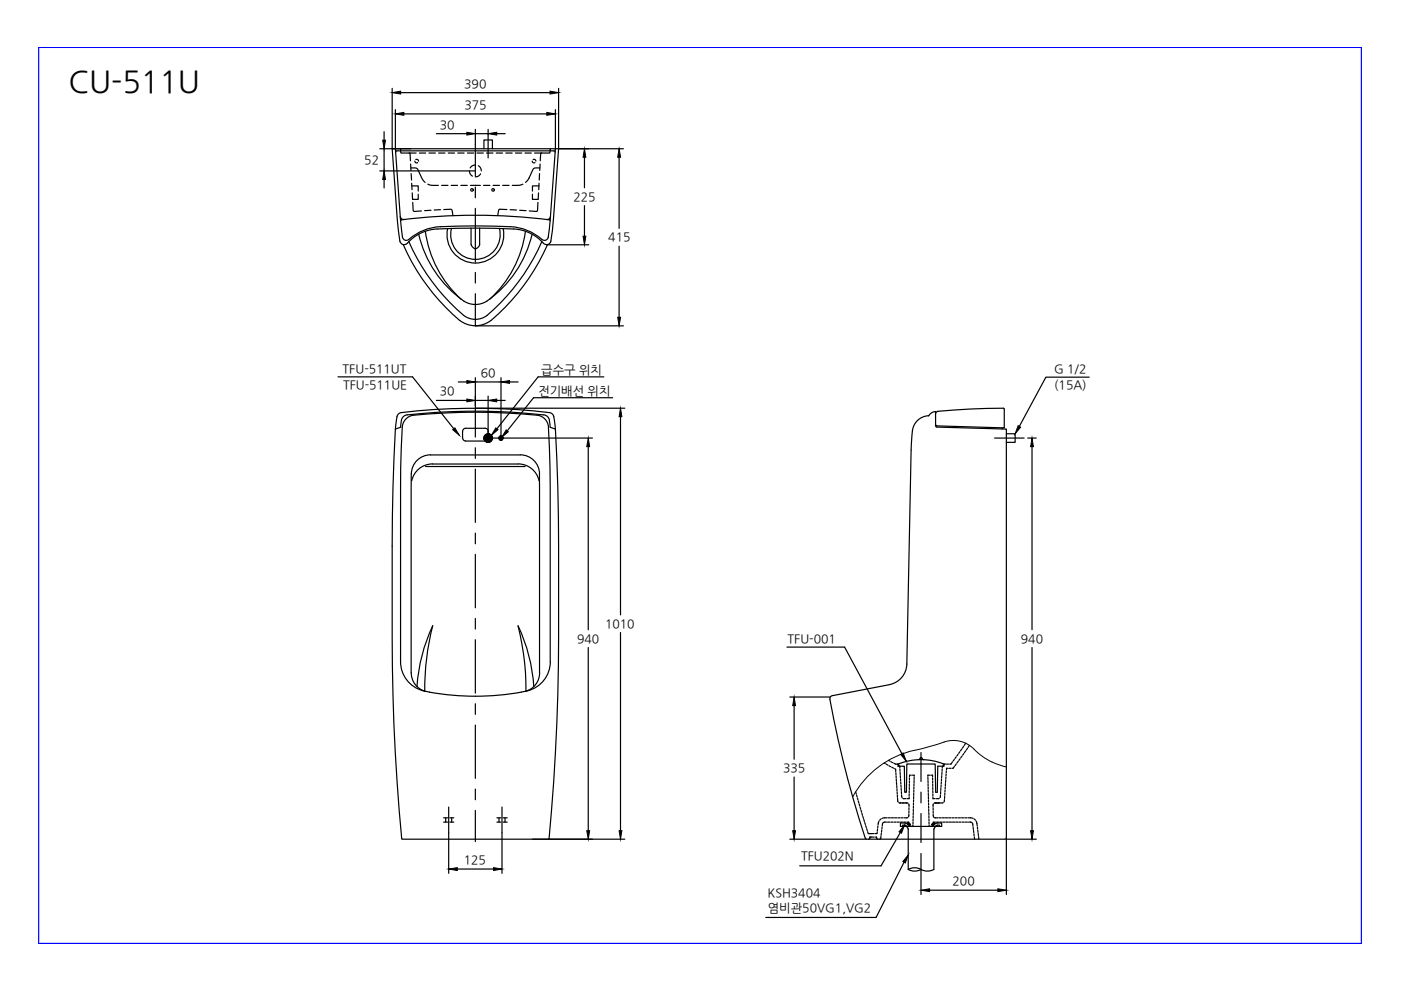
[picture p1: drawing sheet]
<svg xmlns="http://www.w3.org/2000/svg" width="297mm" height="210mm" viewBox="0 0 297 210" stroke-linecap="round" stroke-linejoin="round" font-family="sans-serif">
<!-- layer: 0 -->
<g fill="none" stroke="#000" stroke-width=".25">
<path d="M83.1 18.7v12.8M84.9 19.6h31.7M118.4 18.7v12.8h13.8M80.5 31.5h36.2M80.5 36.2h20.3M81.4 27.9v1.8M81.4 31.5v4.7M81.4 38.1v1.8M83.8 23.2v8.3h-.7l1.1 15 .6 4.6M84.1 32h33.3l.3 .3M84.2 32l-.3 .3M85.6 24.2h30.3"/>
<path d="M86.7 32.4h1.5M87 34.1l-.1-1.7h-1.8l-.2-.9h-1.1l1.1 15 .4 3.8M87.1 34.8v1.3M87.1 35.6h1.2l.3 .4a5.2 5.2 0 0 0 1.5 2.7M87.2 36.8l.1 1.4M87.3 38.9l.1 1.3M87.3 39.4h1.4v1.1M88 34.2l.1 .3h.4M88.1 33.8h.4l.2 .4M88.9 32.4h1.4M90.7 39.1a3.8 3.8 0 0 0 2.2 .2M90.9 32.4h1.4"/>
<path d="M92.5 28.3h6.5M93 32.4h1.3M93.6 39.3h1.4M95 32.4h1.4M95.7 39.3h1.3M97.1 32.4h1.3M97.7 39.3h1.4M99.1 32.4h1.3M99.5 36.2l.2 .6 .5 .5M99.7 39.3h2.1M100.8 35l-.7 .1-.4 .5M100.8 27.4v10"/>
<path d="M100.8 39.7v2.2M100.8 28.3h2.7M101.1 32.4h1.4M101.4 35.1l.5 .5 .2 .6M101.9 36.9l-.4 .4-.7 .2M102.5 39.3h1.4M102.6 31.5v-1.8h1.8v1.8M103.2 32.4h1.3M103.5 27.4v6.1M104.5 39.3h1.4M105.2 32.4h1.4M105.3 28.3h1.8"/>
<path d="M106.6 39.3h1.3M107.2 32.4h1.4M109.3 32.4h1.3M110.9 39.1a3.8 3.8 0 0 1-2.3 .2M111.3 32.4h1.4M112.8 34.2l.2 .3h.4M113 33.8h.4l.2 .4M113.3 32.4h1.6M114.3 39.4h-1.4v1.1M114.3 38.9l-.1 1.3M114.4 36.8l-.1 1.4M114.5 35.6h-1.2l-.3 .4a4.9 4.9 0 0 1-1.6 2.7"/>
<path d="M114.5 34.8l-.1 1.3M114.5 34.1l.1-1.7h1.9l.2-.9h1.1l-1.1 15-.5 3.8M117.8 23.2v8.3h.6l-1.1 15-.5 4.6a.91 .91 0 0 1-.7 .7 .91 .91 0 0 1-.9-.2 9 9 0 0 0-6.3-3 118.1 118.1 0 0 0-17.8 .2 9.6 9.6 0 0 0-4.9 2.9l-.5 .2-.5-.2-.4-.6M123.9 33.3v6.5M131.3 33.3v15.1M84.9 45.9l.2 .5 .6 .1M85.1 46.6a123.8 123.8 0 0 1 31.5 .1l.1 .1M85.1 46.6l-.2 .2M85.3 50.3a.81 .81 0 0 0 1.4 .5 10.9 10.9 0 0 1 6.7-2.7 119.3 119.3 0 0 1 16.4 .2 11.8 11.8 0 0 1 5.3 2.6 .81 .81 0 0 0 1.1-.6M85.5 51.9a44 44 0 0 0 12.5 16.4 5.4 5.4 0 0 0 6.1-.4 45 45 0 0 0 12-16M86.7 51.2a42.5 42.5 0 0 0 12.1 16 4.1 4.1 0 0 0 4.5-.3 43.8 43.8 0 0 0 11.6-15.7M87.4 40.9l.1 1.4h1.2v-1.1"/>
<path d="M87.5 42.9l.2 1.9 1.7-.1M88.8 49.6a23.4 23.4 0 0 0 10.2 14.6 4.7 4.7 0 0 0 5.3-1.1 24 24 0 0 0 8.5-13.5M90.2 49a23.8 23.8 0 0 0 7.6 14.5M91.4 44.6l-1.4 .1M93.4 44.5h-1.3M94.1 44.4h1.6l.3 1.3M94.9 48.5a6 6 0 0 0 5.9 7.3 6 6 0 0 0 5.9-7.3M95.7 48.4a5.2 5.2 0 0 0 5.1 6.6 5.2 5.2 0 0 0 5.1-6.6M99.9 48.4v3.5M99.9 51.9a.9 .9 0 0 0 .9 .9 .9 .9 0 0 0 .9-.9M100.8 44.2v11.3M100.8 57.8v2.2"/>
<path d="M101.7 48.4v3.5M107.5 44.4h-1.7l-.3 1.3M108.1 44.5h1.4M110.2 44.6l1.3 .1M111.4 49a23.8 23.8 0 0 1-7.6 14.5M114.1 42.9l-.2 1.9-1.7-.1M114.2 40.9l-.1 1.4h-1.2v-1.1M115.9 51.9h8.9M116.7 45.9l-.2 .5-.6 .1M123.9 43.6v6.5M131.3 52.2v15.1M100.8 62.3v6.8h31.4"/>
<path d="M84.2 88.3l-.4 2.7M85.1 87.5a130.9 130.9 0 0 1 31.7 .1l.6 .7M85.1 87.5a1.09 1.09 0 0 0-.9 .8M86.3 88a132.7 132.7 0 0 1 29 0M86.3 88a1.61 1.61 0 0 0-1.3 1.8l-.1 .8-1.1 .4a847.7 847.7 0 0 0-.3 62.5l.7 12.2 1 12.2h31.2a466 466 0 0 0 2-42.8 678.6 678.6 0 0 0-.6-44.1l-1.1-.4-.2-1.5M90.2 98.9h21.1M91.3 96.5h19M91.3 96.4a4.1 4.1 0 0 0-4.1 4.1v42.2M92.5 84.9h6.5M97.2 81h1.8M98.1 91.4v1.5M98.1 91.4a.62 .62 0 0 1 .6-.6h4.2a.62 .62 0 0 1 .6 .6"/>
<path d="M98.1 92.9a.66 .66 0 0 0 .6 .6h4.2a.62 .62 0 0 0 .6-.6M100.8 80.1v5.9M100.8 86.1v6.6M100.8 94.9v2.3M100.8 99.5v11.3M100.8 86.6h31.7M100.8 84.9h2.7M100.8 81h5.4M103.5 84v9.8M103.5 92.9h22.1M105.3 84.9h1.8M106.2 80.1v13"/>
<path d="M108 81h1.8M110.3 96.4a4.1 4.1 0 0 1 4.1 4.1v42.2M115.3 88a1.37 1.37 0 0 1 1.2 1.1M117.4 88.3l.3 2.7M124.7 94.7v38.8M131.6 88.3v42.1M193.2 95.4l-.9 45.4a4.5 4.5 0 0 1-3.7 4.3M193.4 91.4l-.2 4M198.3 87.2l.1 3.1 .2 .2 14.8 .5v86.7M198.3 87.3a1.84 1.84 0 0 0-1.4 .9 3.6 3.6 0 0 0-3.5 3.2M198.4 90l.2 .3M198.8 87.2l-.2 .1-.2 .4"/>
<path d="M210.9 92.9h6.2M212.5 90.7v.3M212.7 86.6l-6.9 .1-7 .5M212.7 86.6l.2 .1v4l-14.3-.4M213.4 92h1.8v1.8h-1.8M217.9 92.9h1.8M218.8 94.7v38.8M87.3 101.9a4.5 4.5 0 0 1 4.4-3.5h18.2a4.5 4.5 0 0 1 4.4 3.5M100.8 113v2.3M100.8 117.5v11.4M100.8 131.1v2.3M100.8 135.6v11.4"/>
<path d="M124.7 137.3v38.8M131.6 134.1v42M218.8 137.3v38.8M87.2 142.7a4.1 4.1 0 0 0 2.9 3.9M88.4 145.6a35.9 35.9 0 0 1 3.3-12.9 54.7 54.7 0 0 0-1.6 13.8M91.1 146.8a55.4 55.4 0 0 0 19.4 0M91.1 146.7a6.6 6.6 0 0 1-6.2-6.4v-41l.4-8.7a2.7 2.7 0 0 1 2.4-2.6 129.7 129.7 0 0 1 26.7 .1 2.67 2.67 0 0 1 1.9 2.5l.4 13v36.7a6.5 6.5 0 0 1-6.2 6.4M100.8 149.2v2.3M100.8 153.7v11.3M113.2 145.6a35.5 35.5 0 0 0-3.4-12.9l1.2 5.9a50.3 50.3 0 0 1 .5 8M114.4 142.7a4.1 4.1 0 0 1-2.9 3.9M167.5 147.8h8.6"/>
<path d="M168.4 149.6v11.4M176 148.3a208 208 0 0 0 7.6 29.6h.1M176.5 147.5a.73 .73 0 0 0-.5 .8M188.6 145.2l-12.1 2.3M195.3 159.6v6.1M94.1 174.3h.8M94.1 173.4h.8M94.5 173.4v.9M95.1 171.1v14.1M95.4 174.3h.8M95.4 173.4h.8M95.8 173.4v.9"/>
<path d="M100.8 167.3v2.3M100.8 171.8v6.6M105.4 174.3h.8M105.4 173.4h.8M105.8 173.4v.9M106.4 171.1v14.1M106.7 174.3h.8M106.7 173.4h.8M107.1 173.4v.9M112.9 177.9h19.6M167.5 177.9h16M168.4 164.7v11.4"/>
<path d="M183.7 177.9h29.4M194.7 161.1l.2-.1a.41 .41 0 0 1 .4-.4 .41 .41 0 0 1 .4 .4l.2 .1M195.3 168v2.2M195.3 172.5v6.1M213.4 177.6l-.3 .3M219.7 177.9h-6.3v11.8M97 184.3h7.6M195.3 181v8.7M197.1 188.7h14.5"/>
<circle cx="100.1" cy="40.3" r=".27"/>
<circle cx="104.5" cy="40.3" r=".27"/>
<circle cx="103.5" cy="92.9" r=".9"/>
</g>
<!-- layer: 5 -->
<path d="M8.2 10.1h280.4v189.9h-280.4z" fill="none" stroke="#00f" stroke-width=".25"/>
<!-- layer: 0 -->
<g fill="#000" stroke="#000" stroke-width=".21">
<path d="M83.1 19.6l1.8-.3v.6zM116.6 19.3l1.8 .3-1.8 .3zM81.1 29.7h.6l-.3 1.8zM81.4 36.2l.3 1.9h-.6zM83.8 24.2l1.8-.4v.6zM99 28l1.8 .3-1.8 .3zM103.5 28.3l1.8-.3v.6zM115.9 23.8l1.9 .4-1.9 .2zM123.9 31.5l.3 1.8h-.6zM131.3 31.5l.3 1.8h-.6zM123.6 50.1h.6l-.3 1.8zM131 67.3h.6l-.3 1.8z"/>
<path d="M99 84.6l1.8 .3-1.8 .3zM99 80.7l1.8 .3-1.8 .3zM103.5 84.9l1.8-.3v.6zM106.2 92.9h.5l-.1 .1zM106.2 81l1.8-.3v.6zM124.7 92.9l.3 1.8h-.6zM131.6 86.6l.3 1.7h-.6zM218.8 92.9l.3 1.8h-.6zM168.4 147.8l.3 1.8h-.6zM124.4 176.1h.6l-.3 1.8zM131.3 176.1h.6l-.3 1.8zM168.1 176.1h.6l-.3 1.8z"/>
<path d="M218.5 176.1h.6l-.3 1.8zM95.1 184.3l1.9-.3v.6zM104.6 184l1.8 .3-1.8 .3zM195.3 188.7l1.8-.3v.6zM211.6 188.4l1.8 .3-1.8 .3z"/>
<path d="M102.6 92.6v.3h.9zM102.6 92.9h.9l-.9 .3zM102.6 93.2l.2 .2 .7-.5z"/>
<path d="M102.8 93.4l.2 .2 .5-.7zM103.5 92.9l-.3 .8-.2-.1zM103.5 92.9l-.3 .8 .3 .1z"/>
<path d="M103 92.2l.5 .7-.3-.9zM103 92.2l.5 .7-.7-.5zM102.8 92.4l-.2 .2 .9 .3z"/>
<path d="M103.5 92.9v.9l.3-.1zM103.5 92.9l.5 .7-.2 .1zM103.5 92.9l.5 .7 .2-.2z"/>
<path d="M103.8 92l-.3 .9 .5-.7zM103.5 92h.3l-.3 .9zM103.2 92l.3 .9v-.9z"/>
<path d="M103.5 92.9l.7 .5 .2-.2zM103.5 92.9h.9v.3z"/>
<path d="M103.5 92.9h.9v-.3zM103.5 92.9l.7-.5 .2 .2zM104 92.2l-.5 .7 .7-.5z"/>
<path d="M105.8 93l.1 .2 .3-.3zM105.9 93.2l.3-.3-.2 .4zM106.2 92.9l-.2 .4h.2z"/>
<path d="M105.9 92.6l-.1 .1 .4 .2zM105.8 92.7l.4 .2h-.4zM105.8 92.9v.1l.4-.1z"/>
<path d="M106.2 92.9v.4h.2zM106.2 92.9l.3 .3-.1 .1zM106.2 92.9l.3 .3 .1-.2z"/>
<path d="M106.2 92.4v.5l.2-.4zM106 92.5l.2-.1v.5zM105.9 92.6l.3 .3-.2-.4z"/>
<path d="M106.2 92.9h.5l-.1-.2zM106.2 92.9l.3-.3 .1 .1zM106.4 92.5l-.2 .4 .3-.3z"/>
</g>
<!-- layer: 1 -->
<g fill="none" stroke="#000" stroke-width=".25">
<path d="M71.7 79.9h15.8l8.7 11M128 79.9h-13.9l-8.7 11M230.9 80h-9.2l-5.6 10.4M129.9 84.3h-16.8l-5.5 7M166.8 137.2h12.3l12.1 22.6M203.1 159.9l-.2 .4M203.5 159.4l-.2 .3M203.9 158.8l-.2 .4M204.3 158.2l-.2 .4M204.4 159.8l-.3 .3M204.8 159.2l-.3 .4M204.8 157.6l-.4 .5"/>
<path d="M205.1 158.6l-.2 .4M205.5 158.1l-.2 .4M181.4 167.9l.1 .4M181.6 168.5l.1 .5M181.8 169.2l.1 .4M182 169.8l.1 .5M182.2 170.5l.1 .4M182.4 171.2l.1 .4M182.5 171.8l.2 .4M182.7 172.4l.2 .5M182.9 173.1l.2 .4M183.1 173.7l.2 .5"/>
<path d="M183.3 174.4l.2 .4M183.5 175l.2 .5M183.8 175.7l.1 .4M183.9 176.3l.2 .4h1.1M184.8 177.5h-.4v.3l-.2 .1M184.9 177.5h.5M185.6 177.5h.3v.3l.2 .1M186 176.5l-.1 .2h-.4M186.1 175.8l-.1 .4M186.1 175.1v.5M186.4 174.1l-.2 .8M186.8 177.3l-.1 .5-.2 .1"/>
<path d="M186.8 173.6l-.3 .3M186.9 176.6l-.1 .5M187 176l-.1 .4M187 175.3v.4M187.5 161.8l.2 .1M187.9 162l.4 .2M188 174.3l-.8 .1-.1 .7M188.1 173.4l-1.1 .1M188.2 174.3h.4M188.3 173.4h.5M188.4 161.2l.3 .2M188.5 162.3l.4 .3"/>
<path d="M188.9 174.3h.4M188.9 161.5l.4 .2M189 173.4h.4M189.1 162.7l.4 .2M189.5 161.8l.4 .2h.5M189.6 174.3h.4M189.7 173.4h.4M189.7 163l.2 .1v.5M189.9 163.9l.1 .4M190 164.5v.5M190 165.2l.1 .5M190.1 165.9v.4"/>
<path d="M190.1 166.6v.4M190.2 167.2v.5M190.2 162h.2v.5h.4v.4M190.2 167.9v.5M190.2 174.3h.5M190.3 168.6v.5M190.3 169.3l.1 .7M190.4 173.4h.4M190.5 162a12.9 12.9 0 0 1 9.5 0v.5h-1.2l-.1 5.5h-.3l-.1-6h-6l-.1 6h-.4l-.1-5.5h-1.2zM190.6 170.2h.5M190.8 163.1v.4M190.8 163.8l.1 .4"/>
<path d="M190.9 164.4v.5M190.9 176.5l-4.1 7.1h-17.2M190.9 174.3h.5M190.9 165.1l.1 .5M191 165.8v.4M191 166.5l.1 .4M191 173.4h.5M191.1 167.2v.4M191.1 167.8v.5M191.1 168.5l.1 .6M191.3 170.2h.5M191.4 169.3h.7"/>
<path d="M191.6 174.3h.4M192 170.2l.5 .1M192.3 174.3h.4v.3M192.5 173.3l-.8 .1M192.7 174.9l-.1 .3h1v-.2M192.7 170.5v.5M192.7 172.6l-.1 .6M192.7 171.9v.5M192.7 171.3v.4M192.8 169v.3h-.5M192.8 167.6v.5M192.8 168.3v.5"/>
<path d="M192.8 166.3v.4M192.8 167v.4M192.8 164.9v.5M192.8 165.6v.5M193.2 164.4h-.4v.3M193.4 164.4h.4v.2M193.6 174.3v.5M193.6 173.6v.5M193.6 173v.4M193.6 171.6v.4M193.6 172.3v.4M193.7 170.9v.5"/>
<path d="M193.7 170.2v.5M193.7 169.6v.4M193.7 168.2v.5M193.7 168.9v.4M193.7 167.5v.5M193.8 166.8l-.1 .5M193.8 166.2v.4M193.8 164.8v.5M193.8 165.5v.4M196.7 164.8l.1 .5M196.8 165.5v.4M196.8 166.2v.4"/>
<path d="M196.8 166.8v.5M196.8 167.5v.5M196.8 168.2v.5M196.8 168.9l.1 .4M196.9 169.6v.4M196.9 170.2v.5M196.9 170.9v.5M196.9 171.6v.4M196.9 172.3v.4M196.9 173v.4M197 173.6v.5M197 174.3v.5"/>
<path d="M197.1 164.4h-.4v.2M197.3 164.4h.4v.3M197.7 164.9v.5M197.7 165.6v.5M197.7 166.3l.1 .4M197.8 167v.4M197.8 167.6v.5M197.8 169v.3h.5M197.8 168.3v.5M197.8 171.3l.1 .4M197.9 172.6l.2 .7 .8 .1M197.9 171.9v.5"/>
<path d="M197.9 170.5l-.1 .5M197.9 174.9v.3h-.9v-.2M198.3 170.2h1.1M198.3 170.2l-.3 .1M198.3 174.3h-.4v.3M198.6 174.3h.4M199.1 173.4h.5M199.1 169.3h-.6M199.2 174.3h.5M199.4 168.5l-.1 .6M199.4 167.8v.5M199.5 167.2v.4"/>
<path d="M199.5 166.5v.4M199.6 165.8l-.1 .4M199.6 165.1v.5M199.7 164.4l-.1 .5M199.7 163.8v.4M199.8 163.1l-.1 .4M199.8 173.4h.4M199.9 174.3h.5M200 170.2h-.5M200.2 162h.2M200.2 169.5v.5M200.3 168.8v.5"/>
<path d="M200.3 168.2v.4M200.3 162h-.1v.5h-.4v.4M200.4 167.5l-.1 .4M200.4 166.8v.5M200.5 173.4h.4M200.5 166.1l-.1 .5M200.5 165.5v.4M200.6 164.8l-.1 .4M200.6 174.3h.4M200.6 164.1v.4M200.6 163.4v.5M200.7 162h.4"/>
<path d="M200.9 162.9h-.2v.3M201.1 173.4h.5M201.2 162.9h.4M201.3 174.3h.4M201.8 173.4h.5M201.9 161.5l-.3 .5h-.3M201.9 174.3h.5M202.3 161l-.2 .4M202.4 162.5l-.3 .4h-.3M202.5 173.4h.5M202.6 174.3h.5M202.7 160.5l-.2 .3"/>
<path d="M202.8 162l-.3 .3M203.2 161.4l-.3 .4M203.2 173.4h.4M203.3 174.3h.5M203.6 160.9l-.3 .3M203.9 173.4h.4M204 160.3l-.3 .4M204 174.3h.4M204.5 173.4h.5M204.7 174.3h.4M205.2 173.4l1.1 .1M205.3 174.3l.8 .1 .2 .8"/>
<path d="M206.3 175.4l.1 .5M206.4 176.1l.1 .4M206.5 173.6l.3 .3M206.5 176.8v.4M206.6 177.4v.5M207 174.1l.2 1M207.2 175.4l.1 .4M207.3 176l.1 .5M207.4 176.7v.5M207.5 177.4v.5M191.7 182.8l-6 11.7h-23.3"/>
</g>
<path d="M96 91.1l.4-.4 1 1.6zM105.1 90.7l.5 .4-1.4 1.2zM107.3 91.1l.5 .4-1.4 1.2zM215.9 90.3l.5 .3-1.2 1.4zM191 160l.5-.4 .6 1.8zM191.8 174.9l-.7 1.8-.5-.3zM192.6 181.3l-.7 1.7-.5-.3z" fill="#000" stroke="#000" stroke-width=".21"/>
<!-- layer: 0 -->
<path d="M213.4 162.6a14.2 14.2 0 0 1-7.5-4.3 6.2 6.2 0 0 0-6.5-.7l-2.3 .7a38 38 0 0 0-8.1 2.5 19.8 19.8 0 0 0-8.2 8.2" fill="none" stroke="#000" stroke-width=".21"/>
<!-- layer: FAUCET -->
<g fill="none" stroke="#000" stroke-width=".25">
<path d="M191.4 175.2v-.3l.6 .1 .5 .6M192.4 174.5l.6 .4M192.4 174.5h.4l.2 .4-.4-.1zM192.4 174.7l.5 .3M192.5 175.6l.1 8.7M197.6 174.7l.5-.3a.32 .32 0 0 1-.1 .4 .32 .32 0 0 1-.4 0zM198 174.9l-.2 .3M198.1 174.9l.4-.4h1.2v.7h-8.8v-.7h.9a1.08 1.08 0 0 1 1 .7M198.1 174.7l-.4 .3M198.2 174.5l-.6 .4M198.4 175.1l-.4 .8v8.4M198.4 175.1l.8-.2v.3"/>
<path d="M192.6 184.3a2.76 2.76 0 0 0 2.7 0M192.6 184.3a2.76 2.76 0 0 1 2.7 0M195.3 184.3a2.76 2.76 0 0 0 2.7 0"/>
</g>
<text font-size="6.5" x="14.5" y="19.6">CU-511U</text>
<g font-size="2.6">
<text x="98.4" y="18.6">390</text>
<text x="98.5" y="23.1">375</text>
<text x="93.3" y="27.3">30</text>
<text x="77.2" y="34.8">52</text>
<text x="121.6" y="42.5">225</text>
<text x="129" y="51.1">415</text>
<text x="72.7" y="79.1">TFU-511UT</text>
<text x="72.7" y="82.6">TFU-511UE</text>
<text x="93.3" y="83.8">30</text>
<text x="101.9" y="79.9">60</text>
<text x="114.1" y="83.7">전기배선 위치</text>
<text x="114.8" y="79.3">급수구 위치</text>
<text x="223.5" y="79.2">G 1/2</text>
<text x="223.5" y="82.4">(15A)</text>
<text x="122.4" y="136.2">940</text>
<text x="128.3" y="133.1">1010</text>
<text x="167" y="136.4">TFU-001</text>
<text x="216.5" y="136.2">940</text>
<text x="166" y="163.7">335</text>
<text x="98.3" y="183.2">125</text>
<text x="169.8" y="182.4">TFU202N</text>
<text x="162.7" y="190.2">KSH3404</text>
<text x="202" y="187.7">200</text>
<text x="162.8" y="193.4">염비관50VG1,VG2</text>
</g>
</svg>
